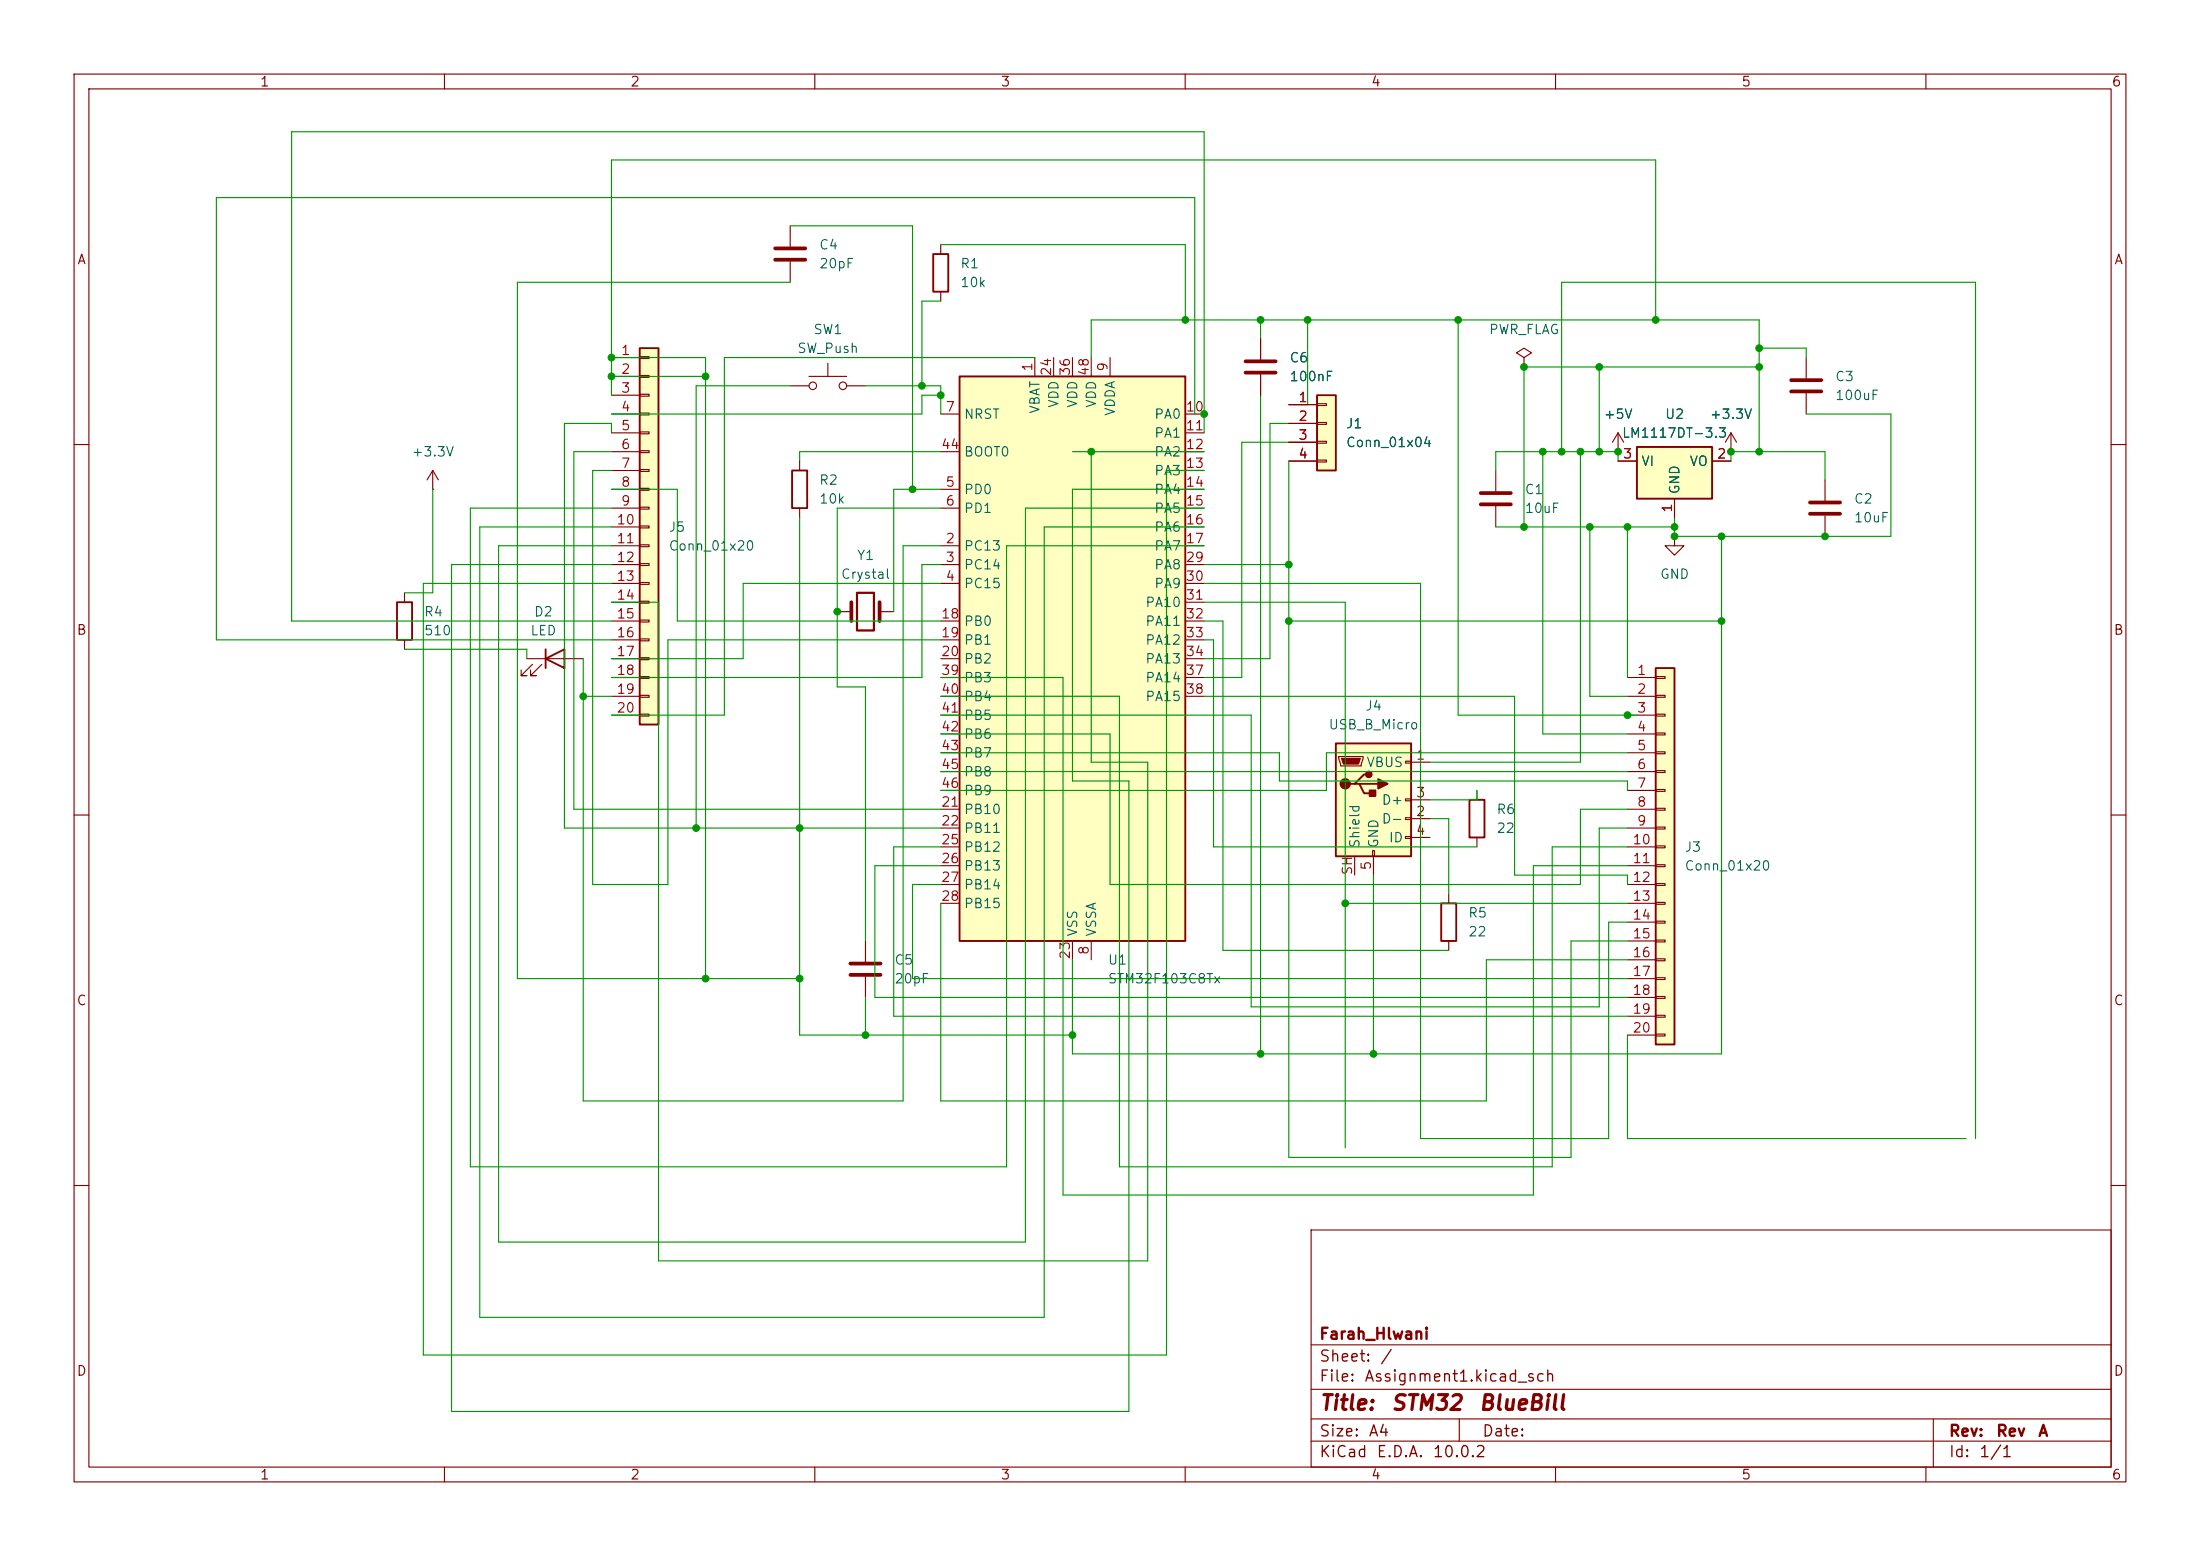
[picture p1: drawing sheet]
<svg xmlns="http://www.w3.org/2000/svg" width="297mm" height="210mm" viewBox="0 0 297 210" stroke-linecap="round" stroke-linejoin="round" font-family="sans-serif">
<g fill="none" stroke="#840000" stroke-width=".15">
<path d="M10 10h277v190h-277zM12 12h273v186h-273zM60 10v2M110 10v2M160 10v2M210 10v2M260 10v2M106.7 30.5v2.8M106.7 35.3v2.8M127 33v1.3M127 39.4v1.2M106.7 52.1h2.5"/>
<path d="M109.2 50.8h5.1M111.8 49v1.8M114.3 52.1h2.5M10 60h2M58.4 66h.1M58.4 63.5l-.7 1.3M58.4 63.5l.8 1.3M58.4 63.5v2.5M107.9 62.2v1.3M107.9 68.6v1.3M285 60h2M54.6 80v1.3"/>
<path d="M54.6 86.4v1.2M71.1 88.9h7.6M71.9 89.7l-1.5 1.5h.7h-.7v-.8M73.2 89.7l-1.6 1.5h.8h-.8v-.8M113 82.6h1.9M118.7 82.6h1.9M10 110h2M285 110h2M116.8 127v2.8M116.8 131.8v2.8M10 160h2M177 166h108v32h-108z"/>
<path d="M285 160h2M60 198v2M110 198v2M160 198v2M177 194.5h108M177 191.5h108M177 187.5h108M177 181.5h108M197 191.5v3M210 198v2M260 198v2M261 191.5v6.5"/>
<circle cx="109.7" cy="52.1" r=".51"/>
<circle cx="113.8" cy="52.1" r=".51"/>
</g>
<path d="M104.6 33.5h4.1M104.6 35.1h4.1M114.9 81.3v2.5M118.7 81.3v2.5M114.8 130h4.1M114.8 131.6h4.1" fill="none" stroke="#840000" stroke-width=".51"/>
<path d="M126 34.3h2v5.1h-2zM106.9 63.5h2.1v5.1h-2.1zM53.6 81.3h2v5.1h-2zM73.7 88.9l2.5-1.3v2.6zM73.7 87.6v2.6" fill="none" stroke="#840000" stroke-width=".25"/>
<path d="M115.7 80h2.3v5.1h-2.3z" fill="none" stroke="#840000" stroke-width=".3"/>
<path d="M86.4 47h2.5v50.8h-2.5z" fill="#ffffc2"/>
<path d="M86.4 47h2.5v50.8h-2.5z" fill="none" stroke="#840000" stroke-width=".25"/>
<g fill="none" stroke="#840000" stroke-width=".15">
<path d="M82.5 48.3h3.9M82.5 50.8h3.9M82.5 53.3h3.9M82.5 55.9h3.9M82.5 58.4h3.9M86.4 48.1h1.2v.3h-1.2zM86.4 50.7h1.2v.2h-1.2zM86.4 53.2h1.2v.3h-1.2zM86.4 55.8h1.2v.2h-1.2zM86.4 58.3h1.2v.2h-1.2zM82.5 61h3.9M82.5 63.5h3.9"/>
<path d="M82.5 66h3.9M82.5 68.6h3.9M82.5 71.1h3.9M82.5 73.7h3.9M82.5 76.2h3.9M82.5 78.7h3.9M86.4 60.8h1.2v.3h-1.2zM86.4 63.4h1.2v.2h-1.2zM86.4 65.9h1.2v.3h-1.2zM86.4 68.5h1.2v.2h-1.2zM86.4 71h1.2v.2h-1.2zM86.4 73.5h1.2v.3h-1.2z"/>
<path d="M86.4 76.1h1.2v.2h-1.2zM86.4 78.6h1.2v.3h-1.2zM82.5 81.3h3.9M82.5 83.8h3.9M82.5 86.4h3.9M82.5 88.9h3.9M82.5 91.4h3.9M82.5 94h3.9M82.5 96.5h3.9M86.4 81.2h1.2v.2h-1.2zM86.4 83.7h1.2v.2h-1.2zM86.4 86.2h1.2v.3h-1.2z"/>
<path d="M86.4 88.8h1.2v.2h-1.2zM86.4 91.3h1.2v.3h-1.2zM86.4 93.9h1.2v.2h-1.2zM86.4 96.4h1.2v.2h-1.2z"/>
</g>
<path d="M177.8 53.3h2.5v10.2h-2.5z" fill="#ffffc2"/>
<path d="M177.8 53.3h2.5v10.2h-2.5z" fill="none" stroke="#840000" stroke-width=".25"/>
<path d="M170.2 45.7v2.8M170.2 50.5v2.8M174 54.6h3.8M174 57.2h3.8M174 59.7h3.8M177.8 54.5h1.3v.2h-1.3zM177.8 57h1.3v.3h-1.3zM177.8 59.6h1.3v.2h-1.3zM174 62.2h3.8M177.8 62.1h1.3v.3h-1.3z" fill="none" stroke="#840000" stroke-width=".15"/>
<path d="M168.1 48.8h4.1M168.1 50.3h4.1" fill="none" stroke="#840000" stroke-width=".51"/>
<path d="M180.3 100.3h10.2v15.3h-10.2z" fill="#ffffc2"/>
<path d="M180.3 100.3h10.2v15.3h-10.2zM182.9 105.8h.6l.6 1.3h1.3M183.5 105.8h2.6M184.8 104.5h-.7l-1.2 1.3h-.7" fill="none" stroke="#840000" stroke-width=".25"/>
<path d="M180.7 102.1h3.3v.3l-.2 1h-2.8zM182.9 115.6v2.5M185.3 114.8h.2v.8h-.2zM185.4 115.6v2.5M189.7 102.7h.8v.3h-.8zM189.7 107.8h.8v.3h-.8zM189.7 110.4h.8v.2h-.8zM189.7 112.9h.8v.3h-.8zM190.5 102.9h2.5M190.5 110.5h2.5M190.5 108h2.5M190.5 113h2.5" fill="none" stroke="#840000" stroke-width=".15"/>
<path d="M181.1 102.4h2.5l-.2 .7h-2z" fill="#840000" stroke="#840000" stroke-width=".15"/>
<g fill="#840000" stroke="#840000" stroke-width=".25">
<path d="M184.9 106.7h.8v.7h-.8z"/>
<path d="M186.1 105.2l1.2 .6-1.2 .6z"/>
<circle cx="181.6" cy="105.8" r=".63"/>
<circle cx="184.8" cy="104.5" r=".38"/>
</g>
<path d="M129.5 50.8h30.5v76.2h-30.5z" fill="#ffffc2"/>
<path d="M129.5 50.8h30.5v76.2h-30.5zM198.4 108h2v5h-2zM194.6 121.9h2v5.1h-2z" fill="none" stroke="#840000" stroke-width=".25"/>
<g fill="none" stroke="#840000" stroke-width=".15">
<path d="M127 55.9h2.5M139.7 48.3v2.5M142.2 48.3v2.5M144.8 48.3v2.5M147.3 48.3v2.5M149.9 48.3v2.5M160 55.9h2.6M160 58.4h2.6M243.8 48.3v2.8M243.8 53.1v2.8M127 73.7h2.5M127 76.2h2.5"/>
<path d="M127 78.7h2.5M127 66h2.5M127 68.6h2.5M127 61h2.5M160 73.7h2.6M160 76.2h2.6M160 78.7h2.6M160 66h2.6M160 68.6h2.6M160 61h2.6M160 63.5h2.6M160 71.1h2.6"/>
<path d="M246.4 64.8v2.8M246.4 69.6v2.8M127 83.8h2.5M127 86.4h2.5M127 88.9h2.5M127 91.4h2.5M127 94h2.5M127 96.5h2.5M127 99.1h2.5M160 83.8h2.6M160 86.4h2.6M160 88.9h2.6"/>
<path d="M160 81.3h2.6M160 91.4h2.6M160 94h2.6M127 109.2h2.5M127 111.8h2.5M127 114.3h2.5M127 116.8h2.5M127 119.4h2.5M127 101.6h2.5M127 104.1h2.5M127 106.7h2.5M199.4 106.7v1.3"/>
<path d="M199.4 113v1.3M127 121.9h2.5M144.8 127v2.5M147.3 127v2.5M195.6 120.7v1.2M195.6 127v1.3"/>
</g>
<path d="M241.8 51.3h4.1M241.8 52.8h4.1M244.3 67.8h4.1M244.3 69.3h4.1" fill="none" stroke="#840000" stroke-width=".51"/>
<path d="M221 60.3h10.1v7h-10.1z" fill="#ffffc2"/>
<path d="M221 60.3h10.1v7h-10.1z" fill="none" stroke="#840000" stroke-width=".25"/>
<g fill="none" stroke="#840000" stroke-width=".15">
<path d="M205.7 48.3l1.1-.7-1.1-.6-1 .6 1 .7v1.2M205.7 49.5h.1M218.4 58.4l-.7 1.3M218.4 58.4l.8 1.3M218.4 58.4v2.6M233.7 58.4l-.8 1.3M233.7 58.4l.7 1.3M233.7 58.4v2.6M201.9 63.5v2.8M201.9 68.3v2.8M218.4 61h.1M218.4 62.2h2.6"/>
<path d="M226.1 72.4v1.3h1.2l-1.2 1.2-1.3-1.2h1.3M226.1 72.4h.1M226.1 67.3v2.6M231.1 62.2h2.6M233.7 61h.1"/>
</g>
<path d="M199.9 66.5h4.1M199.9 68.1h4.1" fill="none" stroke="#840000" stroke-width=".51"/>
<path d="M223.5 90.2h2.6v50.8h-2.6z" fill="#ffffc2"/>
<path d="M223.5 90.2h2.6v50.8h-2.6z" fill="none" stroke="#840000" stroke-width=".25"/>
<g fill="none" stroke="#840000" stroke-width=".15">
<path d="M170.2 45.7v2.8M170.2 50.5v2.8M174 54.6h3.8M174 57.2h3.8M174 59.7h3.8M174 62.2h3.8M218.4 61h.1M218.4 62.2h2.6M226.1 67.3v2.6M231.1 62.2h2.6M233.7 61h.1M219.7 91.4h3.8"/>
<path d="M219.7 94h3.8M219.7 96.5h3.8M219.7 99.1h3.8M223.5 91.3h1.3v.3h-1.3zM223.5 93.9h1.3v.2h-1.3zM223.5 96.4h1.3v.2h-1.3zM223.5 98.9h1.3v.3h-1.3zM219.7 101.6h3.8M219.7 104.1h3.8M219.7 106.7h3.8M219.7 109.2h3.8M219.7 111.8h3.8"/>
<path d="M219.7 114.3h3.8M219.7 116.8h3.8M219.7 119.4h3.8M223.5 101.5h1.3v.2h-1.3zM223.5 104h1.3v.3h-1.3zM223.5 106.6h1.3v.2h-1.3zM223.5 109.1h1.3v.2h-1.3zM223.5 111.6h1.3v.3h-1.3zM223.5 114.2h1.3v.2h-1.3zM223.5 116.7h1.3v.3h-1.3zM223.5 119.3h1.3v.2h-1.3zM219.7 121.9h3.8"/>
<path d="M219.7 124.5h3.8M219.7 127h3.8M219.7 129.5h3.8M219.7 132.1h3.8M219.7 134.6h3.8M219.7 137.2h3.8M219.7 139.7h3.8M223.5 121.8h1.3v.2h-1.3zM223.5 124.3h1.3v.3h-1.3zM223.5 126.9h1.3v.2h-1.3zM223.5 129.4h1.3v.3h-1.3zM223.5 132h1.3v.2h-1.3z"/>
<path d="M223.5 134.5h1.3v.2h-1.3zM223.5 137h1.3v.3h-1.3zM223.5 139.6h1.3v.2h-1.3z"/>
</g>
<g fill="none" stroke="#009600" stroke-width=".15">
<path d="M106.7 38.1h-36.9v94h38.1M106.7 30.5h16.5v35.5M127 33h33v10.2M82.5 48.3h12.7v83.8M82.5 58.4v-1.2h-6.3v54.6h50.8M82.5 50.8h12.7M106.7 52.1h-12.7v59.7M116.8 52.1h10.2v3.8M127 40.6h-2.5v11.5M127 53.3h-2.5v2.6h-42M139.7 48.3h-41.9v48.2h-15.3M147.3 48.3v-5.1h90.2v17.8"/>
<path d="M161.3 55.9v-29.2h-132.1v59.7h53.3M162.6 58.4v-40.6h-123.2v66h43.1M170.2 43.2v2.5M170.2 53.3v88.9M174 59.7h-6.4v31.7h-5M174 57.2h-2.6v31.7h-8.8M176.5 43.2v11.4h-2.5M196.8 43.2v53.3h24.2M215.9 49.5v11.5M223.5 43.2v-21.6h-141v31.7M237.5 49.5h-31.8v21.6M237.5 47h6.3v1.3"/>
<path d="M243.8 55.9h11.5v16.5h-29.2v-2.5M58.4 66v14h-3.8M82.5 63.5h-2.5v55.9h10.2v-33h36.8M82.5 61h-5v48.2h49.5M82.5 68.6h-19v88.9h72.4v-83.8h26.7M82.5 66h8.9v17.8h35.6M82.5 71.1h-17.7v106.7h76.2v-106.7h21.6M107.9 69.9v69.8h36.9M127 61h-19.1v1.2M127 73.7h-5.1v74.9h-43.2v-59.7M127 66h-6.4v16.6M127 76.2h-2.5v15.2h-42"/>
<path d="M127 78.7h-26.7v10.2h-17.8M127 68.6h-14v24.1h3.8v34.3M144.8 61h17.8M147.3 61v41.9h7.6v67.3h-66v-88.9h-6.4M162.6 63.5h-5.1v119.4h-100.4v-104.2h25.4M162.6 68.6h-24.2v99h-71.1v-93.9h15.2M162.6 66h-17.8v39.4h7.6v85.1h-91.4v-114.3h21.5M162.6 76.2h11.4M162.6 78.7h29.2v75h25.4v-29.2h2.5M174 62.2v94h38.1v-29.2h7.6M201.9 71.1h24.2M208.3 61v38.1h11.4"/>
<path d="M210.8 61v-22.9h55.9v115.6M213.4 61v41.9h-20.4M214.6 71.1v22.9h5.1M218.4 62.2v-1.2h-16.5v2.5M219.7 71.1v20.3M232.4 72.4v69.8h-87.6v-12.7M233.7 62.2v-1.2h12.7v3.8M54.6 87.6h16.5v1.3M78.7 94h3.8M127 94h24.1v63.5h58.4v-43.2h10.2M127 96.5h41.9v39.4h47v-24.1h3.8M127 99.1h22.9v20.3h63.5v-10.2h6.3"/>
<path d="M127 91.4h16.5v69.9h63.5v-44.5h12.7M162.6 86.4h1.2v27.9h35.6M162.6 83.8h2.5v44.5h30.5M162.6 94h41.9v24.1h15.2v1.3M162.6 81.3h19v73.6M174 83.8h58.4M127 119.4h-3.8v12.7h96.5M127 101.6h45.7v3.8h47v1.3M127 114.3h-6.4v22.9h99.1M127 116.8h-8.9v17.8h101.6M127 104.1h92.7M185.4 118.1v24.1"/>
<path d="M193 110.5h2.6v10.2M199.4 106.7v1.3h-6.4M219.7 101.6h-40.6v5.1h-52.1M116.8 134.6v5.1M127 121.9v26.7h73.7v-19.1h19M181.6 121.9h38.1M219.7 139.7v14h45.7"/>
</g>
<g fill="#009600" stroke="#009600" stroke-width=".14">
<circle cx="82.5" cy="48.3" r=".46"/>
<circle cx="82.5" cy="50.8" r=".46"/>
<circle cx="95.2" cy="50.8" r=".46"/>
<circle cx="144.8" cy="139.7" r=".46"/>
<circle cx="95.2" cy="132.1" r=".46"/>
<circle cx="113" cy="82.6" r=".46"/>
<circle cx="219.7" cy="96.5" r=".46"/>
<circle cx="174" cy="76.2" r=".46"/>
<circle cx="174" cy="83.8" r=".46"/>
<circle cx="124.5" cy="52.1" r=".46"/>
<circle cx="123.2" cy="66" r=".46"/>
<circle cx="127" cy="53.3" r=".46"/>
<circle cx="107.9" cy="111.8" r=".46"/>
<circle cx="94" cy="111.8" r=".46"/>
<circle cx="107.9" cy="132.1" r=".46"/>
<circle cx="116.8" cy="139.7" r=".46"/>
<circle cx="78.7" cy="94" r=".46"/>
<circle cx="196.8" cy="43.2" r=".46"/>
<circle cx="176.5" cy="43.2" r=".46"/>
<circle cx="170.2" cy="43.2" r=".46"/>
<circle cx="160" cy="43.2" r=".46"/>
<circle cx="162.6" cy="55.9" r=".46"/>
<circle cx="147.3" cy="61" r=".46"/>
<circle cx="181.6" cy="121.9" r=".46"/>
<circle cx="170.2" cy="142.2" r=".46"/>
<circle cx="215.9" cy="49.5" r=".46"/>
<circle cx="205.7" cy="49.5" r=".46"/>
<circle cx="215.9" cy="61" r=".46"/>
<circle cx="237.5" cy="61" r=".46"/>
<circle cx="237.5" cy="49.5" r=".46"/>
<circle cx="223.5" cy="43.2" r=".46"/>
<circle cx="237.5" cy="47" r=".46"/>
<circle cx="232.4" cy="72.4" r=".46"/>
<circle cx="246.4" cy="72.4" r=".46"/>
<circle cx="233.7" cy="61" r=".46"/>
<circle cx="218.4" cy="61" r=".46"/>
<circle cx="214.6" cy="71.1" r=".46"/>
<circle cx="205.7" cy="71.1" r=".46"/>
<circle cx="226.1" cy="72.4" r=".46"/>
<circle cx="232.4" cy="83.8" r=".46"/>
<circle cx="185.4" cy="142.2" r=".46"/>
<circle cx="226.1" cy="71.1" r=".46"/>
<circle cx="219.7" cy="71.1" r=".46"/>
<circle cx="210.8" cy="61" r=".46"/>
<circle cx="208.3" cy="61" r=".46"/>
<circle cx="213.4" cy="61" r=".46"/>
</g>
<g font-size="2" fill="#840000">
<text x="178" y="190.8">Title:</text>
<text x="187.7" y="190.8">STM32</text>
<text x="199.5" y="190.8">BlueBill</text>
</g>
<g font-size="1.5" fill="#840000">
<text x="178" y="184.2">Sheet:</text>
<text x="178" y="181.2">Farah_Hlwani</text>
<text x="186.2" y="184.2">/</text>
<text x="178" y="186.9">File:</text>
<text x="184.1" y="186.9">Assignment1.kicad_sch</text>
<text x="178" y="197.1">KiCad</text>
<text x="178" y="194.3">Size:</text>
<text x="184.7" y="194.3">A4</text>
<text x="185.7" y="197.1">E.D.A.</text>
<text x="193.3" y="197.1">10.0.2</text>
<text x="200" y="194.3">Date:</text>
<text x="263" y="194.3">Rev:</text>
<text x="263" y="197.1">Id:</text>
<text x="267.1" y="197.1">1/1</text>
<text x="269.4" y="194.3">Rev</text>
<text x="275.1" y="194.3">A</text>
</g>
<g font-size="1.3" fill="#840000">
<text x="35" y="12">1</text>
<text x="85" y="12">2</text>
<text x="135" y="12">3</text>
<text x="185" y="12">4</text>
<text x="235" y="12">5</text>
<text x="285" y="12">6</text>
<text x="10.3" y="36">A</text>
<text x="285.3" y="36">A</text>
<text x="10.3" y="86">B</text>
<text x="285.3" y="86">B</text>
<text x="10.3" y="136">C</text>
<text x="285.3" y="136">C</text>
<text x="10.3" y="186">D</text>
<text x="285.3" y="186">D</text>
<text x="35" y="200">1</text>
<text x="85" y="200">2</text>
<text x="135" y="200">3</text>
<text x="185" y="200">4</text>
<text x="235" y="200">5</text>
<text x="285" y="200">6</text>
</g>
<g font-size="1.3" fill="#006464">
<text x="110.5" y="34">C4</text>
<text x="110.5" y="36.5">20pF</text>
<text x="129.5" y="36.5">R1</text>
<text x="129.5" y="39.1">10k</text>
<text x="107.5" y="48">SW_Push</text>
<text x="109.7" y="45.4">SW1</text>
<text x="200.9" y="45.4">PWR_FLAG</text>
<text x="174" y="49.2">C6</text>
<text x="174" y="51.8">100nF</text>
<text x="247.7" y="51.8">C3</text>
<text x="130" y="56.9">NRST</text>
<text x="140.7" y="55.9" transform="rotate(-90 140.7 55.9)">VBAT</text>
<text x="143.2" y="55.1" transform="rotate(-90 143.2 55.1)">VDD</text>
<text x="145.8" y="55.1" transform="rotate(-90 145.8 55.1)">VDD</text>
<text x="148.3" y="55.1" transform="rotate(-90 148.3 55.1)">VDD</text>
<text x="150.8" y="56.2" transform="rotate(-90 150.8 56.2)">VDDA</text>
<text x="155.7" y="56.9">PA0</text>
<text x="155.7" y="59.4">PA1</text>
<text x="181.6" y="58.1">J1</text>
<text x="216.4" y="56.9">+5V</text>
<text x="218.9" y="59.4">LM1117DT-3.3</text>
<text x="224.7" y="56.9">U2</text>
<text x="230.7" y="56.9">+3.3V</text>
<text x="247.7" y="54.3">100uF</text>
<text x="55.5" y="61.9">+3.3V</text>
<text x="110.5" y="65.7">R2</text>
<text x="130" y="61.9">BOOT0</text>
<text x="155.7" y="61.9">PA2</text>
<text x="155.7" y="64.5">PA3</text>
<text x="181.6" y="60.7">Conn_01x04</text>
<text x="221.5" y="63.2">VI</text>
<text x="228" y="63.2">VO</text>
<text x="110.5" y="68.3">10k</text>
<text x="130" y="67">PD0</text>
<text x="130" y="69.6">PD1</text>
<text x="155.7" y="67">PA4</text>
<text x="155.7" y="69.6">PA5</text>
<text x="205.7" y="67">C1</text>
<text x="205.7" y="69.6">10uF</text>
<text x="227" y="66.8" transform="rotate(-90 227 66.8)">GND</text>
<text x="250.2" y="68.3">C2</text>
<text x="250.2" y="70.8">10uF</text>
<text x="90.2" y="72.1">J5</text>
<text x="90.2" y="74.6">Conn_01x20</text>
<text x="115.6" y="75.9">Y1</text>
<text x="130" y="74.6">PC13</text>
<text x="130" y="77.2">PC14</text>
<text x="155.7" y="72.1">PA6</text>
<text x="155.7" y="74.6">PA7</text>
<text x="155.7" y="77.2">PA8</text>
<text x="57.2" y="83.5">R4</text>
<text x="72" y="83.5">D2</text>
<text x="113.4" y="78.4">Crystal</text>
<text x="130" y="79.7">PC15</text>
<text x="154.5" y="82.3">PA10</text>
<text x="155.7" y="79.7">PA9</text>
<text x="224" y="78.4">GND</text>
<text x="57.2" y="86.1">510</text>
<text x="71.5" y="86.1">LED</text>
<text x="130" y="84.8">PB0</text>
<text x="130" y="87.3">PB1</text>
<text x="130" y="89.9">PB2</text>
<text x="154.5" y="84.8">PA11</text>
<text x="154.5" y="87.3">PA12</text>
<text x="154.5" y="89.9">PA13</text>
<text x="130" y="92.4">PB3</text>
<text x="130" y="95">PB4</text>
<text x="154.5" y="92.4">PA14</text>
<text x="154.5" y="95">PA15</text>
<text x="130" y="97.5">PB5</text>
<text x="130" y="100">PB6</text>
<text x="179.3" y="98.8">USB_B_Micro</text>
<text x="184.2" y="96.2">J4</text>
<text x="130" y="102.6">PB7</text>
<text x="130" y="105.1">PB8</text>
<text x="130" y="107.7">PB9</text>
<text x="184.4" y="103.8">VBUS</text>
<text x="130" y="110.2">PB10</text>
<text x="130" y="112.7">PB11</text>
<text x="186.4" y="111.5">D-</text>
<text x="186.4" y="108.9">D+</text>
<text x="201.9" y="110.2">R6</text>
<text x="201.9" y="112.7">22</text>
<text x="130" y="115.3">PB12</text>
<text x="130" y="117.8">PB13</text>
<text x="183.9" y="114.6" transform="rotate(-90 183.9 114.6)">Shield</text>
<text x="186.4" y="114.6" transform="rotate(-90 186.4 114.6)">GND</text>
<text x="187.4" y="114">ID</text>
<text x="227.3" y="115.3">J3</text>
<text x="227.3" y="117.8">Conn_01x20</text>
<text x="130" y="120.4">PB14</text>
<text x="130" y="122.9">PB15</text>
<text x="198.1" y="124.2">R5</text>
<text x="120.7" y="130.5">C5</text>
<text x="145.8" y="126.5" transform="rotate(-90 145.8 126.5)">VSS</text>
<text x="148.3" y="126.5" transform="rotate(-90 148.3 126.5)">VSSA</text>
<text x="149.5" y="130.5">U1</text>
<text x="198.1" y="126.7">22</text>
<text x="120.7" y="133.1">20pF</text>
<text x="149.5" y="133.1">STM32F103C8Tx</text>
</g>
<g font-size="1.3" fill="#a90000">
<text x="83.7" y="48.2">1</text>
<text x="83.7" y="50.8">2</text>
<text x="83.7" y="53.3">3</text>
<text x="139.7" y="50.2" transform="rotate(-90 139.7 50.2)">1</text>
<text x="142.2" y="50.8" transform="rotate(-90 142.2 50.8)">24</text>
<text x="144.8" y="50.8" transform="rotate(-90 144.8 50.8)">36</text>
<text x="147.3" y="50.8" transform="rotate(-90 147.3 50.8)">48</text>
<text x="149.8" y="50.2" transform="rotate(-90 149.8 50.2)">9</text>
<text x="83.7" y="55.9">4</text>
<text x="83.7" y="58.4">5</text>
<text x="127.6" y="55.9">7</text>
<text x="160" y="55.9">10</text>
<text x="160" y="58.4">11</text>
<text x="175.2" y="54.6">1</text>
<text x="175.2" y="57.1">2</text>
<text x="175.2" y="59.7">3</text>
<text x="83.7" y="60.9">6</text>
<text x="83.7" y="63.5">7</text>
<text x="127" y="60.9">44</text>
<text x="160" y="60.9">12</text>
<text x="160" y="63.5">13</text>
<text x="175.2" y="62.2">4</text>
<text x="219" y="62.2">3</text>
<text x="231.7" y="62.2">2</text>
<text x="83.1" y="71.1">10</text>
<text x="83.7" y="66">8</text>
<text x="83.7" y="68.6">9</text>
<text x="127.6" y="66">5</text>
<text x="127.6" y="68.6">6</text>
<text x="160" y="66">14</text>
<text x="160" y="68.6">15</text>
<text x="160" y="71.1">16</text>
<text x="226" y="69.3" transform="rotate(-90 226 69.3)">1</text>
<text x="83.1" y="73.6">11</text>
<text x="83.1" y="76.2">12</text>
<text x="127.6" y="73.6">2</text>
<text x="127.6" y="76.2">3</text>
<text x="160" y="73.6">17</text>
<text x="160" y="76.2">29</text>
<text x="83.1" y="78.7">13</text>
<text x="83.1" y="81.3">14</text>
<text x="83.1" y="83.8">15</text>
<text x="127" y="83.8">18</text>
<text x="127.6" y="78.7">4</text>
<text x="160" y="78.7">30</text>
<text x="160" y="81.3">31</text>
<text x="160" y="83.8">32</text>
<text x="83.1" y="86.3">16</text>
<text x="83.1" y="88.9">17</text>
<text x="127" y="86.3">19</text>
<text x="127" y="88.9">20</text>
<text x="160" y="86.3">33</text>
<text x="160" y="88.9">34</text>
<text x="83.1" y="91.4">18</text>
<text x="83.1" y="94">19</text>
<text x="127" y="91.4">39</text>
<text x="127" y="94">40</text>
<text x="160" y="91.4">37</text>
<text x="160" y="94">38</text>
<text x="220.9" y="91.4">1</text>
<text x="220.9" y="94">2</text>
<text x="83.1" y="96.5">20</text>
<text x="127" y="96.5">41</text>
<text x="127" y="99">42</text>
<text x="127" y="101.6">43</text>
<text x="220.9" y="96.5">3</text>
<text x="220.9" y="99">4</text>
<text x="220.9" y="101.6">5</text>
<text x="127" y="104.1">45</text>
<text x="127" y="106.7">46</text>
<text x="191.1" y="102.8">1</text>
<text x="191.1" y="107.9">3</text>
<text x="220.9" y="104.1">6</text>
<text x="220.9" y="106.7">7</text>
<text x="127" y="109.2">21</text>
<text x="127" y="111.7">22</text>
<text x="191.1" y="110.5">2</text>
<text x="191.1" y="113">4</text>
<text x="220.9" y="109.2">8</text>
<text x="220.9" y="111.7">9</text>
<text x="127" y="114.3">25</text>
<text x="127" y="116.8">26</text>
<text x="127" y="119.4">27</text>
<text x="182.9" y="118.2" transform="rotate(-90 182.9 118.2)">SH</text>
<text x="185.4" y="117.5" transform="rotate(-90 185.4 117.5)">5</text>
<text x="220.3" y="114.3">10</text>
<text x="220.3" y="116.8">11</text>
<text x="220.3" y="119.4">12</text>
<text x="127" y="121.9">28</text>
<text x="220.3" y="121.9">13</text>
<text x="220.3" y="124.4">14</text>
<text x="144.8" y="129.6" transform="rotate(-90 144.8 129.6)">23</text>
<text x="147.3" y="129" transform="rotate(-90 147.3 129)">8</text>
<text x="220.3" y="127">15</text>
<text x="220.3" y="129.5">16</text>
<text x="220.3" y="132.1">17</text>
<text x="220.3" y="134.6">18</text>
<text x="220.3" y="137.1">19</text>
<text x="220.3" y="139.7">20</text>
</g>
</svg>
